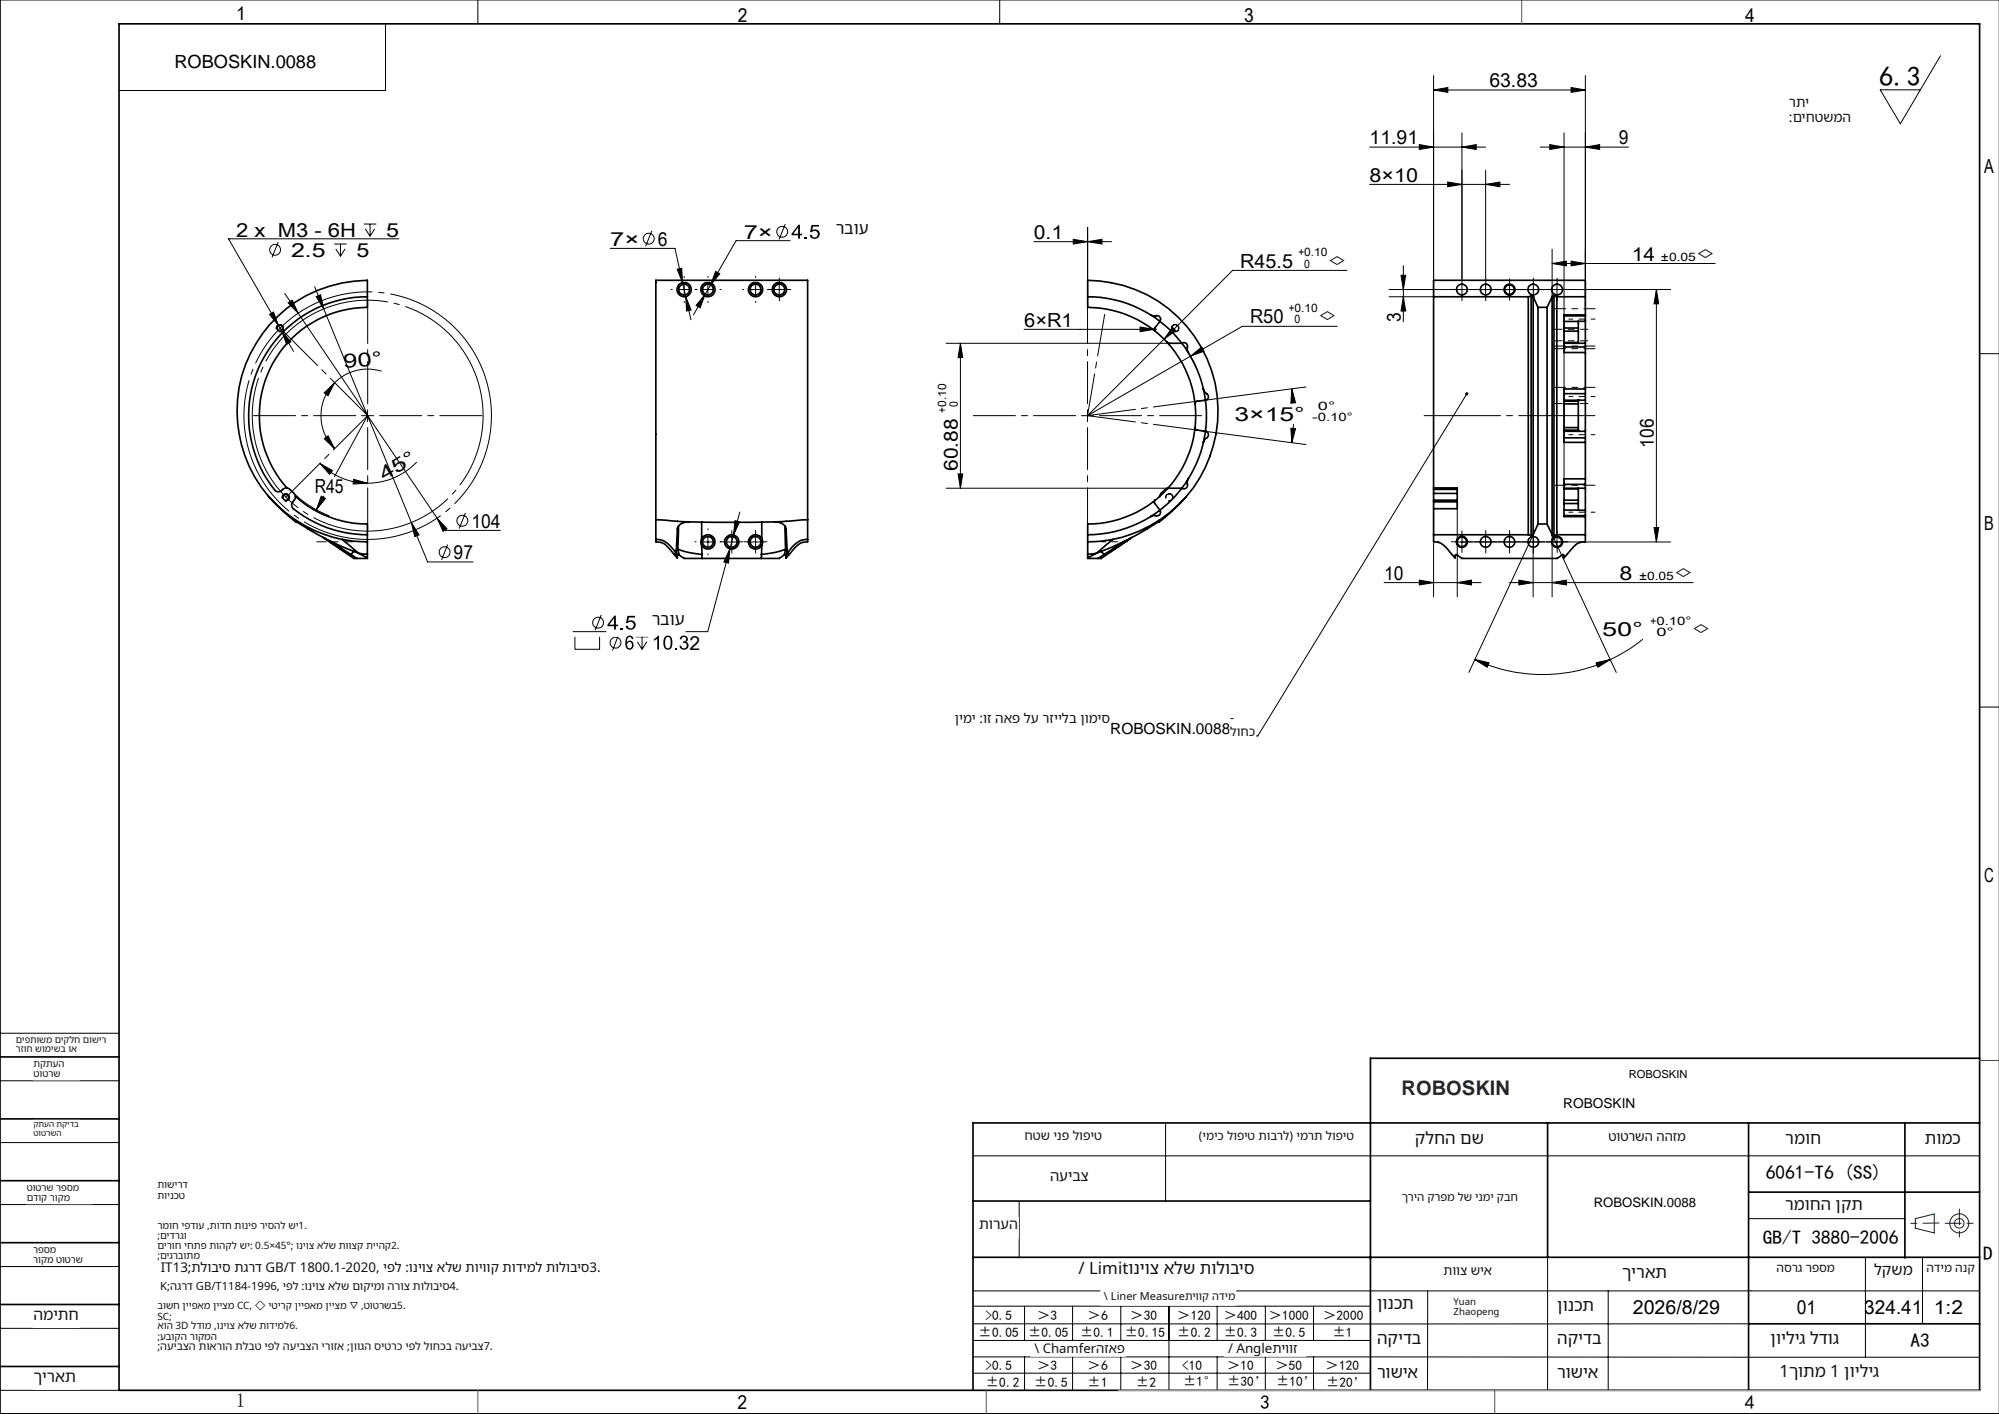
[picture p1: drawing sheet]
<svg xmlns="http://www.w3.org/2000/svg" width="420mm" height="297mm" viewBox="0 0 420 297" stroke-linecap="round" stroke-linejoin="round" font-family="sans-serif">
<g fill="none" stroke="#000" stroke-width=".21">
<path d="M100.4 0v5M210 0v5M420 0h-419.9v297h419.9M81 5v14h-56M301.2 18.9l3-.5v1zM301.2 15.9v46.4h-9.3M301.2 18.9h31.9M330.1 18.4l3 .5-3 .5zM333.1 15.9v48.7M407.7 11.7l-8.4 14.3-4.3-7.1h8.5M287.8 38.7h29.3M287.8 30.9h24.3"/>
<path d="M298.2 30.4l3 .5-3 .5zM304.2 38.2l3 .5-3 .5zM307.2 30.9l3-.5v1zM307.2 27.9v30.6M312.1 38.7l3-.5v1zM312.1 35.7v22.8M323.6 30.9h18.6M325.6 30.4l3 .5-3 .5zM328.6 27.9v74.8M333.1 30.9l3-.5v1zM58.5 50.8l-1.3 3.3M70.2 51.3h2.6"/>
<path d="M70.6 52.3l.9 1.5M71.5 51.3v2.5M72.5 52.3l-1 1.5M76.4 47.1h2.7M76.8 48.1l1 1.5M77.8 47.1v2.5M78.7 48.1l-.9 1.5M83.8 50.2h-35.8l10.5 18.2M128.2 52.2h13.6l1.6 7.2M136.9 48.5l-1.3 3.2M142.3 56.5l.9-.2 .2 3.1zM143.4 59.4l.7 2.9"/>
<path d="M143.8 59.6v2.5M148.7 59.6v2.5M149.3 59.9l-1.1 1.9M150.4 57l.8 .5-1.9 2.4zM158.8 59.6v2.5M163.7 59.6v2.5M165 47.1l-1.3 3.2M182.5 50.5h-27.8l-5.4 9.4M217.2 50.8h16.3M225.5 50.3l3 .5-3 .5zM228.5 47.8v15.5M228.5 50.8l3-.5v1z"/>
<path d="M228.5 47.8v11.1M283 56.8h-24l-30.5 30.5 21.6-12.5M294.4 57.8h.9l-.4 3zM294.9 55.8v11.8M307.2 59.6v2.5M312.1 59.6v2.5M317.1 59.6v2.5M322.2 59.6v2.5M326.1 55.3l3-.4v.9zM326.1 52.3v10M326.1 55.3h34.3M327.1 59.6v2.5"/>
<path d="M330.1 54.9l3 .4-3 .5zM56.6 66l.9-.5 1 2.9zM58 69.1a.75 .75 0 0 1 .7-.9 .75 .75 0 0 1 .8 .8 .75 .75 0 0 1-.9 .7M58.1 69.1a.75 .75 0 0 1 .7-.9 .75 .75 0 0 1 .8 .8 .75 .75 0 0 1-.9 .7M58.5 68.4l3.2 5.4M59.2 69.5l1.9 2.3-.9 .5zM59.8 61.7l2.9 4.1M60.5 63.6l.9-.6 1.3 2.8zM62.7 65.8l29.1 43M66.1 60.3l1.9 4.6M66.4 62.3l.9-.4 .7 3zM68 64.9l21.9 53.1h9.5"/>
<path d="M80.2 78a9.9 9.9 0 0 0-9.9 2.4M142.5 60.8h2.5M144.1 62.3l1.1 2.8-.9 .2zM144.1 62.3l1.1 4.9M147.5 60.8h2.5M148.2 61.8l-1.1 2.9-.8-.6zM148.2 61.8l-2.5 4.3M157.5 60.8h2.5M162.5 60.8h2.5M198.8 72.1h46.8M201.8 72.1l.5 3h-1zM201.8 72.1v30.4"/>
<path d="M215.2 69.2h27.8M239.5 68.7l3 .5-3 .5zM246.1 69.1a.76 .76 0 0 1 .7-.9 .76 .76 0 0 1 .8 .8 .76 .76 0 0 1-.9 .7M246.2 69.1a.76 .76 0 0 1 .7-.9 .76 .76 0 0 1 .8 .8 .76 .76 0 0 1-.9 .7M246.3 68.8l.8 .7-2.5 1.7zM249.7 74l1.8 3.5M250.1 74.8l2.4-1.9 .5 .9zM281 68.5h-20l-10.9 6.3M291.9 60.8h59.1M294.9 62.3l.4 3h-.9zM348 60.8l.5 3h-1zM348 60.8v53"/>
<path d="M415.9 74.3h4.1M67.2 97.3l2.6 1.5-.5 .8zM67.2 97.3a14.4 14.4 0 0 0 10 4.2M68.1 82.5l2.2-2.1-1.4 2.7zM68.1 92.1l.8-.6 1.4 2.8zM70.3 80.4a9.8 9.8 0 0 0 0 13.9M76 87.3h2.5M77.2 87.3l-6.9 12.8M77.2 86.1v2.5M87.6 97a14.2 14.2 0 0 1-10.4 4.5M201.3 99.6h1l-.5 2.9zM227.2 87.3h2.5"/>
<path d="M228.5 86.1v2.5M252.4 90.5l22 2.9M271.2 90h1l-.8 3zM271.4 81.7l.8 2.9-1 .1zM271.4 81.7l.3 2.3M271.7 89.1l-.3 3.9M274.4 81.3l-22 2.9M308.2 82.7l-43.9 71.9h-63.2M59.3 104.7a.75 .75 0 0 1 .6-1 .75 .75 0 0 1 .8 .8 .75 .75 0 0 1-.9 .7M59.4 104.7a.75 .75 0 0 1 .6-1 .75 .75 0 0 1 .8 .8 .75 .75 0 0 1-.9 .7M61.8 103.6a21.6 21.6 0 0 0 7.4 4.7M67.5 104.2l.9 .5-1.9 2.4z"/>
<path d="M68.1 104.2l-1.6 2.9M74.3 100.7l2.9 .8-3 .2zM86.4 109.7l1.7 2.7-1 .3zM91.8 108.8l2.1 2.3-.8 .5zM91.8 108.8l1.8 2.6h11.5M94.1 114.4l-1.3 3.2M97.8 107.7l-1.3 3.3M147.5 113.8h2.5M148.7 112.6v2.5M152.5 113.8h2.5M153.4 115.3l-.3 3-1-.3zM153.4 115.3l-4.7 17.4h-28.3"/>
<path d="M153.7 112.6v2.5M154.1 112.4l-.7 2.9M154.4 109.4l1 .2-1.3 2.8zM155.4 107.6l-1.3 4.8M157.5 113.8h2.5M158.8 112.6v2.5M198.8 102.5h46.8M244.9 104.7a.76 .76 0 0 1 .7-1 .76 .76 0 0 1 .8 .8 .76 .76 0 0 1-1 .7M245 104.7a.75 .75 0 0 1 .7-1 .75 .75 0 0 1 .8 .8 .75 .75 0 0 1-1 .7M301.2 105.1v20.3M305.9 113.8h45.1M306.2 105.1v20.3"/>
<path d="M307.2 112.6v2.5M312.1 112.6v2.5M317.1 112.6v2.5M327.1 112.6v2.5M347.5 110.8h1l-.5 3zM120.8 133.8v2.6h5.2v-2.6M126.3 129.1l-1.3 3.3M130 133.3l-1.3 3.3M133.6 133.8h2.6M133.9 134.8l1 1.6M134.9 133.8v2.6M135.9 134.8l-1 1.6"/>
<path d="M290.8 122.4h20.4M298.2 121.8l3 .6-3 .5zM306.2 122.4l3-.6v1.1zM309.9 138.5l2.9 .7-.3 1zM309.9 138.5a33.7 33.7 0 0 0 28.4 0M317.1 122.4h38.6M319.1 121.8l3 .6-3 .5zM322.1 125.4v-13.1l-13.5 28.9M326.1 122.4l3-.6v1.1zM326.1 125.4v-13.1l13.5 28.9M335.4 139.2l2.9-.7-2.6 1.7zM345.2 134.3a30.4 30.4 0 0 1-6.9 4.2"/>
<path d="M415.9 148.5h4.1M0 217h25M0 227h25M0 240h25M244.9 236v16.3M0 253h25M204.4 242.8h211.5M214.1 252.4v11.8M367.4 256h32.8M0 266h25M0 279h25M204.4 271.1h211.5"/>
<path d="M204.4 278.1h163M204.4 274.4h83.5M215.3 274.4v7.1M225.4 274.4v7.1M235.5 274.4v7.1M245.6 274.4v17.6M255.7 274.4v7.1M265.9 274.4v7.1M276 274.4v7.1M300 271.1l-.1 21M325.2 264.1v27.9M337.9 271.1v20.9"/>
<path d="M391.9 264.1v21M403.9 264.1v14M0 292h25M204.4 285l211.5 .1M204.4 288.4h83.5M204.5 281.5h83.5M215.3 285v7M225.4 285v7M235.5 285v7M255.7 285v7M265.9 285v7M276 285v7"/>
<path d="M287.9 292h128"/>
<circle cx="57.8" cy="52.5" r="1.14"/>
<circle cx="136.3" cy="50.1" r="1.14"/>
<circle cx="164.4" cy="48.7" r="1.14"/>
<circle cx="93.4" cy="116" r="1.13"/>
<circle cx="97.1" cy="109.4" r="1.15"/>
<circle cx="125.6" cy="130.8" r="1.14"/>
<circle cx="129.3" cy="135" r="1.14"/>
</g>
<path d="M100.4 80.2a24.3 24.3 0 0 0-40.6-9.8 24.3 24.3 0 0 0 11.1 40.3 24.3 24.3 0 0 0 29.9-29.1l-.4-1.4" fill="none" stroke="#000" stroke-width=".21" stroke-dasharray="30.5 1.3 1.3 1.3" stroke-dashoffset="7.6" stroke-linecap="butt"/>
<path d="M102.1 79.7a26 26 0 0 0-43.5-10.5 26 26 0 0 0 11.9 43.2 26 26 0 0 0 32-31.3l-.4-1.4" fill="none" stroke="#000" stroke-width=".21" stroke-dasharray="30.5 1.3 1.3 1.3" stroke-dashoffset="2.1" stroke-linecap="butt"/>
<g fill="none" stroke="#191924" stroke-width=".21">
<path d="M402.4 256l4-1v4l-4-1z"/>
<circle cx="411.7" cy="257" r="1"/>
<circle cx="411.7" cy="257" r="2"/>
</g>
<path d="M236.9 113.8h-5.4" fill="none" stroke="#000" stroke-width=".21" stroke-dasharray="30.5 1.3 1.3 1.3" stroke-dashoffset="29.7"/>
<path d="M326.6 71.6h7M326.6 69.2h7M326.6 84.8h7" fill="none" stroke="#000" stroke-width=".21" stroke-dasharray="30.5 1.3 1.3 1.3" stroke-dashoffset="28.9"/>
<path d="M335.1 87.3h-35.9" fill="none" stroke="#000" stroke-width=".21" stroke-dasharray="30.5 1.3 1.3 1.3" stroke-dashoffset="14.4"/>
<path d="M326.6 72.7h8.5M326.6 73.2h8.5M335.1 64.8h-8.5M335.1 81.4h-8.5M326.6 101.9h8.5" fill="none" stroke="#000" stroke-width=".21" stroke-dasharray="30.5 1.3 1.3 1.3" stroke-dashoffset="28.1"/>
<path d="M329.6 67h5.5M329.6 91.3h5.5M329.6 83.3h5.5M329.6 107.6h5.5" fill="none" stroke="#000" stroke-width=".21" stroke-dasharray="30.5 1.3 1.3 1.3" stroke-dashoffset="29.6"/>
<path d="M66.6 113.8h7.7" fill="none" stroke="#000" stroke-width=".21" stroke-dasharray="30.5 1.3 1.3 1.3" stroke-dashoffset="28.5"/>
<path d="M58.9 68.9l18.4 18.4" fill="none" stroke="#000" stroke-width=".21" stroke-dasharray="30.5 1.3 1.3 1.3" stroke-dashoffset="19.4"/>
<path d="M77.3 87.3l-17.2 17.2M228.5 87.3l23.9-3.1M228.5 87.3l23.9 3.2" fill="none" stroke="#000" stroke-width=".21" stroke-dasharray="30.5 1.3 1.3 1.3" stroke-dashoffset="20.3"/>
<path d="M74.8 87.3h-21.5M77.3 84.8v-21.5M77.3 89.8v21.5M79.8 87.3h21.5M226 87.3h-21.5M228.5 87.3l3.6-21.3M228.5 84.8v-21.5M228.5 89.8v21.5M231 87.3h21.5" fill="none" stroke="#000" stroke-width=".21" stroke-dasharray="30.5 1.3 1.3 1.3" stroke-dashoffset="21.6"/>
<g fill="none" stroke="#000" stroke-width=".35">
<path d="M25 5h390.9v287h-390.9zM77.2 62.3a24.9 24.9 0 0 0-22.6 14.4 24.9 24.9 0 0 0 3.4 26.5 1.34 1.34 0 0 0 1.7-.6 1.39 1.39 0 0 1 1.7 .7 1.18 1.18 0 0 1 .1 2.1 1.08 1.08 0 0 0 .1 1.5 24.9 24.9 0 0 0 15.6 5.4M228.5 62.3a24.5 24.5 0 0 1 13.3 3.8M241.8 66.1l.7 .3a.97 .97 0 0 1 1.3 .6l-.1 .5M241.8 66.1l1.9 1.4M242.7 69.6a22.9 22.9 0 0 0-14.2-5v-5.7a27.5 27.5 0 0 1 26.2 19.5 27.5 27.5 0 0 1-11 30.8M242.7 69.6l2.6 2.3M243.7 67.5a23.9 23.9 0 0 1 4.6 4.6M243.7 67.5l-1.2 1.5 .2 .6M245.3 71.9l.2 .2h2.8M245.3 71.9a22.9 22.9 0 0 1 5.8 12.9M248.3 72.1a.81 .81 0 0 1 1 .1 .81 .81 0 0 1 .1 1l.3 .8"/>
<path d="M248.3 72.1l1.4 1.9M249.7 74a25.4 25.4 0 0 1 3.1 7.7M301.2 62.3v40.2M301.2 62.3v-3.4h31.9v3.4M301.2 62.3h19.9M321.1 62.3v50M321.1 62.3l.6-.2 .4 .1v.1M321.7 62.2v50.3M322.1 62.2l-.1 .1M322.1 62.4h.1M322.1 62.3v50M322.1 62.3l1 2.3"/>
<path d="M323.1 64.6v45.5M323.1 64.6h1.9M325 64.6v45.5M326.1 62.4h.1M326.1 62.3l.1-.2 .9 .2M326.1 62.3v50M326.1 62.3l-1.1 2.3M326.2 62.2v.1M326.5 62.2v50.3M327.1 62.3v50M327.1 62.3h6M328.6 72.1v1.9h4.5"/>
<path d="M328.6 68.9v.7M328.6 69.6v2.3M328.6 71.9v.2M328.6 72.1h4.5M328.6 66.4h4.5M328.6 68.9h3M328.6 69.6h3M328.6 67.5v1.4M328.6 71.9h3M328.6 72.9h4.5M331.6 68.9v.7M331.6 69.6v2.3"/>
<path d="M331.6 67.5h.1M331.6 71.9v.2M331.6 67.5v1.4M333.1 62.3v3.8M333.1 66.1h-4.5v1.4M333.1 74v7.7M333.1 66.1v.3M333.1 66.4v1.1M333.1 67.5v4.6M333.1 72.1v.8M333.1 72.9v1.1M333.1 67.5h-4.5"/>
<path d="M251.1 89.8v.3l.3 .2 1.9 .3M251.1 84.8l.1 1.9-.1 3.1M251.1 89.8a22.9 22.9 0 0 1-5.8 12.9M252.8 92.9a24.4 24.4 0 0 1-3.1 7.7M252.8 81.7l.4 .7a.91 .91 0 0 1 .6 .7 .91 .91 0 0 1-.3 .9l-.2 .1M252.8 81.7l.5 2.4M253.3 90.6a.85 .85 0 0 1 .6 .8 .85 .85 0 0 1-.7 .8l-.4 .7M253.3 84.1a25.3 25.3 0 0 1 0 6.5M253.3 84.1l-1.9 .2-.3 .3v.2M253.3 90.6h.1M253.3 84.1h.1M253.3 90.6l-.5 2.3"/>
<path d="M254.3 95.6l-.1 .2M328.6 90.6v2.3h4.5M328.6 84.3v.5M328.6 89.8v.5M328.6 84.8v5M328.6 84.1v.2M328.6 90.3v.3M328.6 84.3h3M328.6 84.8h3M328.6 89.8h3M328.6 90.3h3M328.6 84.1h4.5"/>
<path d="M328.6 90.6h4.5M328.6 92h4.5M328.6 82.7h4.5M331.6 84.3v.5M331.6 89.8v.5M331.6 84.8v5M331.6 90.6h.1M331.6 84.1h.1M331.6 84.1v.2M331.6 90.3v.3M333.1 81.7h-4.5v2.4M333.1 92.9v7.7"/>
<path d="M333.1 92v.9M333.1 81.7v1M333.1 90.6v1.4M333.1 82.7v1.4M333.1 84.1v6.5M56.4 104.2l3.4 3.4 2.4 2.1 .1-.2M60.3 102.5a22.8 22.8 0 0 1-3.8-24.5 22.8 22.8 0 0 1 20.7-13.4v-5.7a27.5 27.5 0 0 0-26.3 19.5 27.5 27.5 0 0 0 11.1 30.8M62 109.2l.3 .3M62 109.2a27.9 27.9 0 0 0 9.9 4.1M62.1 104.3a22.7 22.7 0 0 0 15.1 5.8v3.7M62.3 109.6l1.4 .9a65 65 0 0 0 11.6 5.7M62.3 109.5h.1"/>
<path d="M67.9 112.9l6.4 4.4h.7M68.2 113.1l3.5 2.2-.9-.7M69.5 113.7l1.3 .9M70.8 114.6l3 1.9M71.9 113.3l2.3 .4 3 .1M71.9 113.3l3.4 2.9M73.8 116.5l1.2 .8M74.4 115.8l-.6 .7M75.3 116.2l1.9 .2M75.3 116.2l1.9 1M77.2 113.8v2.6M77.2 116.4v.9h-2.2"/>
<path d="M137.8 113.3v.5l1.3 .2 .8 .5 1.7 1.9M137.8 109.2v-50.3h31.9v50.3M137.8 109.2l5.5 .4 4.1 .1M137.8 113.3a4.6 4.6 0 0 1 3.7 2.2l.5 .7M137.8 109.2v4.1M141.6 116.4l.7 .8M142 116.2l-.4 .2M142 116.2l.3 1M142.1 115.8l.2 .9M142.3 116.7v.5M142.4 115.4l2.1 .6 3 .5M142.4 115.4v.1"/>
<path d="M142.4 115.5l-.3 .1M142.4 115.5l.3 1.1M142.6 110.5l-.2 4.9M142.7 116.6l1.1 .7h3.7M142.7 116.6l-.2-.1-.2 .2M144.8 109.6a2.15 2.15 0 0 0-2.5 2.6l-.3 4M147.4 109.7h12.7M147.4 114.6l.1 1.9M147.4 113.1a1.5 1.5 0 0 1 2.3-.4 1.5 1.5 0 0 1 0 2.3 1.5 1.5 0 0 1-2.3-.4M147.4 113.1a1.64 1.64 0 0 0 0 1.5M147.4 109.7v3.4M147.5 116.5v.8"/>
<path d="M147.5 117.3h12.4M160 116.5l-.1 .8M160.1 113.1a1.5 1.5 0 0 0-2.3-.4 1.5 1.5 0 0 0 0 2.3 1.5 1.5 0 0 0 2.3-.4M160.1 114.6l-.1 1.9M160.1 113.1a1.63 1.63 0 0 1 0 1.5M160.1 109.7v3.4M162.7 109.6a2.2 2.2 0 0 1 2.5 2.6l.3 4M164.8 116.6l-1.1 .7h-3.8M164.8 116.6l.2-.1 .2 .2M164.9 110.5l.2 4.9M165.1 115.4l-2.1 .6-3 .5M165.1 115.5l.3 .1"/>
<path d="M165.1 115.4v.1M165.1 115.5l-.3 1.1M165.2 116.7v.5M165.4 115.8l-.2 .9M165.5 116.2l.3 .2M165.5 116.2l-.3 1M165.8 116.4l-.6 .8M169.7 113.3v.5a3.3 3.3 0 0 0-2.9 1.4l-1 1.2M169.7 109.2l-5.5 .4-4.1 .1M169.7 113.3a4.6 4.6 0 0 0-3.8 2.2l-.4 .7M169.7 109.2v4.1M228.5 113.8v2.6"/>
<path d="M228.5 116.4v.9h2.2M230.4 116.2l-1.9 .2M230.4 116.2l-1.9 1M231.4 115.8l.6 .7M232 116.5l-1.3 .8M233.8 113.3l-2.3 .4-3 .1M233.8 113.3l-3.4 2.9M234.9 114.6l-2.9 1.9M236.3 113.7l-1.4 .9M237.5 113.1l-3.5 2.2 .9-.7M237.8 112.9l-6.4 4.4h-.7M241.8 108.5a25.3 25.3 0 0 1-13.3 3.8"/>
<path d="M242.7 105.1l-.2 .2 .1 .4 1.1 1.4M242.7 105.1a22.9 22.9 0 0 1-14.2 5v3.7M243.4 109.6l-.9 .5a58.4 58.4 0 0 1-12.1 6.1M243.4 109.5h.1M243.7 107.2a.81 .81 0 0 1-.1 1 .81 .81 0 0 1-1 .1l-.8 .2M243.7 109.2a27.8 27.8 0 0 1-9.9 4.1M243.7 109.2l-.3 .3M243.7 107.1v.1M243.7 107.2l-1.9 1.3M245.3 102.7l-2.6 2.4M245.4 102.5a4.2 4.2 0 0 0-1.8 1.8M248.3 102.5a26.9 26.9 0 0 1-4.6 4.7"/>
<path d="M248.3 102.5h-2.8l-.2 .2M249.2 104.3l-3.2 3.3-2.5 2.1-.1-.2M249.7 100.6l-.3 .5a1.72 1.72 0 0 1-.2 1.4l-.5 .2-.4-.2M249.7 100.6l-1.4 1.9M301.2 112.3v1.5a3.2 3.2 0 0 1 2.9 1.4l1.6 2v-.5l.3-.2 1.2 .8h19.9l1.2-.8 .3 .2v.5l2-2.3a2.92 2.92 0 0 1 2.5-1.1v-1.5M301.2 106.9v5.4M301.2 103.6v1.5M301.2 102.8v.8M301.2 105.4v1.5M301.2 102.5h5v.3M301.2 102.5v.3M301.2 112.3h19.9"/>
<path d="M301.2 105.1v.3M301.2 105.1h5M301.2 103.6h5M301.2 105.4h5M301.2 102.8h5M302.1 113.9h.2M306.2 103.6v1.5M306.2 102.8v.8M306.2 105.4v1.5h-5M306.2 105.1v.3M321.1 112.3l.6 .2M322.1 112.3l-.1 .2h-.3"/>
<path d="M323.1 110.1l-1 2.2M323.1 110.1h1.9M325 110.1l1.1 2.2M326.1 112.3l.1 .2h.3M327.1 112.3l-.6 .2M327.1 112.3h6M328.6 107.2v1.3h4.5M328.6 105.1v.7M328.6 102.7v2.4M328.6 102.5v.2M328.6 102.5h4.5M328.6 108.3h4.5"/>
<path d="M328.6 105.1h3M328.6 105.8h3M328.6 107.1l4.5 .1M328.6 105.8v1.4M328.6 102.7h3M328.6 101.7h4.5M331.6 105.1v.7M331.6 102.7v2.4M331.6 107.1v.1M331.6 102.5v.2M331.6 105.8v1.3M332.1 113.9h-.1"/>
<path d="M333.1 100.6h-4.5v1.9M333.1 108.5v3.8M333.1 108.3v.2M333.1 107.2v1.1M333.1 102.5v4.7M333.1 101.7v.8M333.1 100.6v1.1M0 222h25M0 235h25M325.2 235.9v28.2M367.4 235.9v56.1M400.2 235.9v28.3"/>
<path d="M415.9 235.9h-211.5v56.1M415.9 222.3h-128v69.7M0 248h25M204.4 252.3h83.5M367.4 250.4h48.5M0 261h25M0 274h25M204.4 264.1h211.5M367.4 278.1h48.5M0 287h25"/>
<circle cx="58.8" cy="68.9" r=".63"/>
<circle cx="143.7" cy="60.8" r="1.14"/>
<circle cx="143.7" cy="60.8" r="1.49"/>
<circle cx="148.7" cy="60.8" r="1.13"/>
<circle cx="148.7" cy="60.8" r="1.5"/>
<circle cx="158.7" cy="60.8" r="1.49"/>
<circle cx="158.8" cy="60.8" r="1.13"/>
<circle cx="163.7" cy="60.8" r="1.14"/>
<circle cx="163.7" cy="60.8" r="1.49"/>
<circle cx="307.2" cy="60.8" r="1.13"/>
<circle cx="312.1" cy="60.8" r="1.13"/>
<circle cx="317.1" cy="60.8" r="1.15"/>
<circle cx="317.2" cy="60.8" r="1"/>
<circle cx="322.2" cy="60.8" r="1.13"/>
<circle cx="327.2" cy="60.8" r="1.14"/>
<circle cx="60.1" cy="104.5" r=".62"/>
<circle cx="148.7" cy="113.8" r="1.12"/>
<circle cx="153.7" cy="113.8" r="1.49"/>
<circle cx="153.7" cy="113.8" r="1.12"/>
<circle cx="158.8" cy="113.8" r="1.12"/>
<circle cx="307.1" cy="113.8" r="1"/>
<circle cx="307.1" cy="113.8" r="1.16"/>
<circle cx="312.1" cy="113.8" r="1.12"/>
<circle cx="317.1" cy="113.8" r="1.12"/>
<circle cx="322.2" cy="113.8" r="1.12"/>
<circle cx="327.1" cy="113.8" r="1"/>
<circle cx="327.1" cy="113.8" r="1.16"/>
</g>
<path d="M407.4 256.9l-5.9 .1M408.7 256.9h6M411.7 253.9v6" fill="none" stroke="#191924" stroke-width=".21" stroke-dasharray="6.3 1.3 1.3 1.3" stroke-dashoffset="3"/>
<path d="M235 292h180.9" fill="none" stroke="#c0c0c0" stroke-width=".21"/>
<path d="M319.7 0v5M415.9 222.7h4.1M100.4 292v5M207.2 292v5M314 292v5" fill="none" stroke="#00f" stroke-width=".21"/>
<path d="M406.4 255h.1" fill="none" stroke="#0ff" stroke-width=".21"/>
<g fill="none" stroke="#000" stroke-width=".21" stroke-dasharray="30.5 1.3 1.3 1.3">
<path d="M143.8 58.3v-.2M148.8 58.3v-.2M158.8 58.3v-.2M163.8 59.6v-1.2M307.2 59.6v-1.2M312.2 59.6v-1.2M317.2 59.6v-1M322.2 59.6v-1.2M327.2 59.6v-1.2M141.3 60.8h-.3M143.8 63.3v.3M146.3 60.8h.2"/>
<path d="M146.3 60.8h-.3M148.8 63.3v.3M151.3 60.8h.2M156.3 60.8h-.3M158.8 63.3v.3M161.3 60.8h.2M162.5 60.8h-1.1M163.8 62.1v1.1M165 60.8h1.1M305.9 60.8h-1.1M307.2 62.1v1.1M308.4 60.8h1.1"/>
<path d="M310.9 60.8h-1.1M312.2 62.1v1.1M313.4 60.8h1.1M315.9 60.8h-1M317.2 62.1v1M318.4 60.8h1M320.9 60.8h-1.1M322.2 62.1v1.1M323.4 60.8h1.1M325.9 60.8h-1.1M327.2 62.1v1.1M328.4 60.8h1.1"/>
<path d="M146.3 113.8h-.3M148.8 111.3v-.2M148.8 116.3v.3M151.3 113.8h.2M152.5 113.8h-1.1M153.8 112.6v-1.2M153.8 115.1v1.1M155 113.8h1.1M157.5 113.8h-1.1M158.8 112.6v-1.2M158.8 115.1v1.1M160 113.8h1.1"/>
<path d="M305.9 113.8h-1M307.2 112.6v-1M307.2 115.1v1M308.4 113.8h1M310.9 113.8h-1.1M312.2 112.6v-1.2M312.2 115.1v1.1M313.4 113.8h1.1M315.9 113.8h-1.1M317.2 112.6v-1.2M317.2 115.1v1.1M318.4 113.8h1.1"/>
<path d="M320.9 113.8h-1.1M322.2 112.6v-1.2M322.2 115.1v1.1M323.4 113.8h1.1M325.9 113.8h-1M327.2 112.6v-1M327.2 115.1v1M328.4 113.8h1"/>
</g>
<g fill="#000">
<path d="M308 82.5l.4-.1-.2 .3 .2-.3a.32 .32 0 0 1 .1 .5 .32 .32 0 0 1-.5 .1 .32 .32 0 0 1 0-.5z"/>
<path d="M301.2 18.9l3-.5v1zM330.1 18.4l3 .5-3 .5z"/>
<path d="M225.5 50.3l3 .5-3 .5zM228.5 50.8l3-.5v1zM246.3 68.8l-1.7 2.4 2.5-1.7zM250.1 74.8l2.9-1-.5-.9zM239.5 68.7v1l3-.5zM325.6 30.4l3 .5-3 .5zM333.1 30.9l3-.5v1zM304.2 38.2l3 .5-3 .5zM312.1 38.7l3-.5v1zM309.9 138.5l2.9 .7-.3 1zM335.4 139.2l2.9-.7-2.6 1.7zM148.2 61.8l-1.9 2.3 .8 .6zM150.4 57l-1.1 2.9 1.9-2.4zM144.1 62.3l.2 3 .9-.2zM142.3 56.5l1.1 2.9-.2-3.1zM154.4 109.4l-.3 3 1.3-2.8zM153.4 115.3l-1.3 2.7 1 .3zM59.2 69.5l1 2.8 .9-.5zM56.6 66l1.9 2.4-1-2.9zM67.5 104.2l-1 2.9 1.9-2.4z"/>
<path d="M326.1 55.3l3-.4v.9zM330.1 54.9l3 .4-3 .5z"/>
<path d="M201.8 72.1l.5 3h-1zM201.3 99.6h1l-.5 2.9zM294.4 57.8h.9l-.4 3zM294.9 62.3l.4 3h-.9zM348 60.8l.5 3h-1zM347.5 110.8h1l-.5 3z"/>
<path d="M67.2 97.3l2.6 1.5-.5 .8zM74.3 100.7l2.9 .8-3 .2z"/>
<path d="M68.1 82.5l2.2-2.1-1.4 2.7zM68.1 92.1l.8-.6 1.4 2.8z"/>
<path d="M271.2 90h1l-.8 3zM271.4 81.7l.8 2.9-1 .1zM66.4 62.3l1.6 2.6-.7-3zM86.4 109.7l.7 3 1-.3zM60.5 63.6l2.2 2.2-1.3-2.8zM91.8 108.8l1.3 2.8 .8-.5z"/>
<path d="M306.2 122.4l3-.6v1.1zM298.2 121.8l3 .6-3 .5zM307.2 30.9l3-.5v1zM298.2 30.4l3 .5-3 .5z"/>
<path d="M319.1 121.8l3 .6-3 .5zM326.1 122.4l3-.6v1.1z"/>
</g>
<g fill="#fff" stroke="#fff" stroke-width=".35">
<path d="M233.3 149.6h25.2v5.7h-25.2z"/>
<path d="M36.7 9.6h31v5.9h-31z"/>
<path d="M334.9 250.2h22.4v4.3h-22.4z"/>
<path d="M200.6 149.6h32.7v5.7h-32.7z"/>
<path d="M258.5 149.6h5.2v5.7h-5.2z"/>
<path d="M166.2 45.7h16.3v5.8h-16.3z"/>
<path d="M127.6 127.8h16.3v5.8h-16.3z"/>
<path d="M33.1 247.9h12.8v4.4h-12.8z"/>
<path d="M33.1 256.3h32.7v4.5h-32.7z"/>
<path d="M33.1 260.6h58.3v4.4h-58.3z"/>
<path d="M33.1 264.8h93.9v4.4h-93.9z"/>
<path d="M33.1 269h64v4.5h-64z"/>
<path d="M33.1 273.3h54v4.4h-54z"/>
<path d="M33.1 277.5h35.5v4.4h-35.5z"/>
<path d="M33.1 281.7h71.1v4.5h-71.1z"/>
<path d="M375.9 20.2h17.4v6h-17.4z"/>
<path d="M5.6 248.5h13.6v4.3h-13.6z"/>
<path d="M7 274.5h9.6v4.3h-9.6z"/>
<path d="M7 287.5h9.6v4.3h-9.6z"/>
<path d="M7 261.5h10.9v4.2h-10.9z"/>
<path d="M3.3 217.4h19.1v4.2h-19.1z"/>
<path d="M7 235.4h9.6v4.2h-9.6z"/>
<path d="M7.1 222.5h9.5v4.2h-9.5z"/>
<path d="M294.5 250.2h24.5v4.3h-24.5z"/>
<path d="M404.4 237.3h8.2v4.2h-8.2z"/>
<path d="M215.3 237.3h16.3v4.2h-16.3z"/>
<path d="M251.9 237.3h32.6v4.2h-32.6z"/>
<path d="M205.7 255.8h8.2v4.2h-8.2z"/>
<path d="M220.6 245.5h8.2v4.3h-8.2z"/>
<path d="M375.1 237.3h16.3v4.3h-16.3z"/>
<path d="M337.9 237.3h16.3v4.3h-16.3z"/>
<path d="M342.2 224.2h50.8v4.4h-50.8z"/>
<path d="M297.3 237.3h16.3v4.2h-16.3z"/>
<path d="M404.8 265.2h10.2v4.2h-10.2z"/>
<path d="M393.7 265.2h8.2v4.2h-8.2z"/>
<path d="M289.3 272h10.2v4.2h-10.2z"/>
<path d="M303.3 265.5h10.2v4.2h-10.2z"/>
<path d="M289.3 279.5h10.2v4.2h-10.2z"/>
<path d="M327.2 286.5h10.2v4.3h-10.2z"/>
<path d="M373 286.3h36.6v4.2h-36.6z"/>
<path d="M327.2 279.4h10.2v4.2h-10.2z"/>
<path d="M373.2 265.2h12.3v4.2h-12.3z"/>
<path d="M289.3 286.6h10.2v4.2h-10.2z"/>
<path d="M305.4 272.5h12.2v4.3h-12.2z"/>
<path d="M231.3 271.1h28.3v3h-28.3z"/>
<path d="M216.6 281.9h19.8v2.9h-19.8z"/>
<path d="M257.3 281.9h16.9v2.9h-16.9z"/>
<path d="M225.7 264.7h39.5v5.2h-39.5z"/>
<path d="M372 279.5h16.3v4.2h-16.3z"/>
<path d="M340.8 265.5h10.2v4.2h-10.2z"/>
<path d="M327.2 272.5h10.2v4.3h-10.2z"/>
<path d="M375.1 251.4h16.3v4.2h-16.3z"/>
<path d="M328.5 229.2h78.3v4.4h-78.3z"/>
<path d="M342.2 223.6h51.5v3.6h-51.5z"/>
</g>
<text font-size="5.8" x="394.8" y="18">6.3</text>
<g font-size="4.3">
<text x="166.2" y="50.1">4.5</text>
<text x="127.6" y="132.2">4.5</text>
</g>
<text font-size="4.2" fill="#1f2633" x="294.5" y="230">ROBOSKIN</text>
<g font-size="4.1">
<text x="49.6" y="4.3">1</text>
<text x="155.1" y="4.6">2</text>
<text x="261.4" y="4.6">3</text>
<text x="366.6" y="4.6">4</text>
<text x="312.9" y="18.3">63.83</text>
<text x="287.8" y="30.3">11.91</text>
<text x="340.1" y="30.3">9</text>
<text x="287.8" y="38.1">8×10</text>
<text x="416.9" y="36.3">A</text>
<text x="49.6" y="49.7">2 x M3 - 6H</text>
<text x="61.2" y="53.9">2.5</text>
<text x="74.9" y="53.9">5</text>
<text x="81.1" y="49.7">5</text>
<text x="128.2" y="51.6">7×</text>
<text x="138.2" y="51.6">6</text>
<text x="156.3" y="50.1">7×</text>
<text x="217.2" y="50.2">0.1</text>
<text x="260.6" y="56.2">R45.5</text>
<text x="278.9" y="56.2">◇</text>
<text x="342.9" y="54.8">14</text>
<text x="356.3" y="54.8">◇</text>
<text x="215.2" y="68.6">6×R1</text>
<text x="262.6" y="67.9">R50</text>
<text x="276.9" y="67.9">◇</text>
<text x="294.3" y="67.6" transform="rotate(-90 294.3 67.6)">3</text>
<text x="72.3" y="77.3" transform="rotate(-5 72.3 77.3)">9 0 °</text>
<text x="259.4" y="88.5">3×15°</text>
<text x="347.5" y="94" transform="rotate(-90 347.5 94)">106</text>
<text x="80.7" y="101.1" transform="rotate(-31 80.7 101.1)">4 5 °</text>
<text x="201.2" y="98.9" transform="rotate(-90 201.2 98.9)">60.88</text>
<text x="66.1" y="103.6">R45</text>
<text x="99" y="110.8">104</text>
<text x="416.9" y="111.3">B</text>
<text x="95.3" y="117.4">97</text>
<text x="290.8" y="121.8">10</text>
<text x="340.3" y="121.8">8</text>
<text x="351.7" y="121.8">◇</text>
<text x="136.9" y="136.4">10.3</text>
<text x="144.9" y="136.4">2</text>
<text x="336.6" y="133.7">50°</text>
<text x="355.4" y="133.7">◇</text>
<text x="416.9" y="185.3">C</text>
<text x="371" y="247.7">6061-T6 (SS)</text>
<text x="370.4" y="261.3">GB/T 3880-2006</text>
<text x="416.7" y="264.6">D</text>
<text x="343.1" y="276">2026/8/29</text>
<text x="377.5" y="276">01</text>
<text x="391.7" y="276">324.41</text>
<text x="406.3" y="276">1:2</text>
<text x="401.4" y="283">A3</text>
<text x="49.6" y="295.6">1</text>
<text x="154.9" y="296">2</text>
<text x="264.7" y="296">3</text>
<text x="366.6" y="296">4</text>
</g>
<text font-size="3.9" x="131.2" y="136.4">6</text>
<text font-size="3.8" x="36.7" y="14.2">ROBOSKIN.0088</text>
<g font-size="3.5" fill="#111">
<text x="175.6" y="49.2">רבוע</text>
<text x="136.9" y="131.3">רבוע</text>
<text x="297.3" y="240.2">קלחה םש</text>
<text x="375.1" y="240.2">רמוח</text>
<text x="404.4" y="240.2">תומכ</text>
<text x="375.1" y="254.2">רמוחה ןקת</text>
<text x="226.6" y="267.6">/ Limitוניוצ אלש תולוביס</text>
<text x="340.8" y="268.4">ךיראת</text>
<text x="289.3" y="274.9">ןונכת</text>
<text x="327.2" y="275.4">ןונכת</text>
<text x="289.3" y="282.4">הקידב</text>
<text x="327.2" y="282.3">הקידב</text>
<text x="372" y="282.4">ןויליג לדוג</text>
<text x="289.3" y="289.5">רושיא</text>
<text x="327.2" y="289.4">רושיא</text>
<text x="373.9" y="289.2">1ךותמ 1 ןויליג</text>
</g>
<g font-size="3.3" fill="#111">
<text x="7" y="277.2">המיתח</text>
<text x="7" y="290.3">ךיראת</text>
</g>
<text font-size="3.2" x="233.3" y="154.1">ROBOSKIN.0088</text>
<text font-size="3.2" fill="#111" x="393.7" y="267.8">לקשמ</text>
<text font-size="3.1" fill="#111" x="220.6" y="248.1">העיבצ</text>
<text font-size="3" fill="#111" x="205.7" y="258.2">תורעה</text>
<g font-size="2.9" fill="#111">
<text x="375.9" y="22.5">רתי</text>
<text x="375.9" y="25.6">:</text>
<text x="376.7" y="25.6">םיחטשמה</text>
</g>
<text font-size="2.9" x="328.5" y="232.7">ROBOSKIN</text>
<g font-size="2.8" fill="#111">
<text x="200.6" y="151.9">ןימי :וז האפ לע רזיילב ןומיס</text>
<text x="337.9" y="239.6">טוטרשה ההזמ</text>
<text x="33.8" y="267.1">IT13;תלוביס תגרד GB/T 1800.1-2020, יפל :וניוצ אלש תויווק תודימל תולוביס3.</text>
<text x="217.4" y="284.1">\ Chamferהזאפ</text>
<text x="258" y="284.2">/ Angleתיווז</text>
</g>
<g font-size="2.8">
<text x="334.9" y="253.6">ROBOSKIN.0088</text>
<text x="205.6" y="280.8">±0.05</text>
<text x="207" y="277.2">&gt;0.5</text>
<text x="216" y="280.8">±0.05</text>
<text x="217.9" y="277.2">＞3</text>
<text x="227" y="280.8">±0.1</text>
<text x="228.5" y="277.2">＞6</text>
<text x="236.3" y="280.8">±0.15</text>
<text x="237.5" y="277.2">＞30</text>
<text x="247.4" y="280.8">±0.2</text>
<text x="247.4" y="277.2">＞120</text>
<text x="257.1" y="280.8">±0.3</text>
<text x="257.1" y="277.2">＞400</text>
<text x="266.6" y="277.2">＞1000</text>
<text x="267.3" y="280.8">±0.5</text>
<text x="278" y="277.2">＞2000</text>
<text x="279.9" y="280.8">±1</text>
<text x="207" y="287.8">&gt;0.5</text>
<text x="217.9" y="287.8">＞3</text>
<text x="228.5" y="287.8">＞6</text>
<text x="237.5" y="287.8">＞30</text>
<text x="248.4" y="287.8">&lt;10</text>
<text x="257.8" y="287.8">＞10</text>
<text x="268" y="287.8">＞50</text>
<text x="278.5" y="287.8">＞120</text>
<text x="207.1" y="291.3">±0.2</text>
<text x="217.3" y="291.3">±0.5</text>
<text x="228.5" y="291.3">±1</text>
<text x="238.7" y="291.3">±2</text>
<text x="248.6" y="291.1">±1°</text>
<text x="257.8" y="291.1">±30’</text>
<text x="268.1" y="291.1">±10’</text>
<text x="278.6" y="291.2">±20’</text>
</g>
<text font-size="2.7" fill="#111" x="303.3" y="267.7">תווצ שיא</text>
<g font-size="2.6" fill="#111">
<text x="258.5" y="151.7">-</text>
<text x="258.5" y="154.5">לוחכ</text>
<text x="215.3" y="239.5">חטש ינפ לופיט</text>
</g>
<g font-size="2.5" fill="#111">
<text x="251.9" y="239.4">)ימיכ לופיט תוברל( ימרת לופיט</text>
<text x="373.2" y="267.3">הסרג רפסמ</text>
<text x="404.8" y="267.3">הדימ הנק</text>
</g>
<g font-size="2.4">
<text x="272.8" y="53.8">+0.10</text>
<text x="274" y="56.2">0</text>
<text x="349" y="54.8">±0.05</text>
<text x="270.8" y="65.5">+0.10</text>
<text x="272" y="67.9">0</text>
<text x="198.8" y="86.7" transform="rotate(-90 198.8 86.7)">+0.10</text>
<text x="201.2" y="85.5" transform="rotate(-90 201.2 85.5)">0</text>
<text x="275.7" y="88.5">-0.10°</text>
<text x="276.9" y="86">0°</text>
<text x="344.4" y="121.8">±0.05</text>
<text x="346.8" y="131.2">+0.10°</text>
<text x="348" y="133.7">0°</text>
</g>
<g font-size="2.4" fill="#111">
<text x="294.5" y="252.2">ךריה קרפמ לש ינמי קבח</text>
<text x="33.7" y="271">K;הגרד GB/T1184-1996, יפל :וניוצ אלש םוקימו הרוצ תולוביס4.</text>
</g>
<text font-size="2.3" x="342.2" y="226.5">ROBOSKIN</text>
<g font-size="2.3" fill="#111">
<text x="231.9" y="273">\ Liner Measureתיווק הדימ</text>
<text x="33.1" y="283.6">;</text>
<text x="33.7" y="283.6">העיבצה תוארוה תלבט יפל העיבצה ירוזא ;ןווגה סיטרכ יפל לוחכב העיבצ7.</text>
</g>
<g font-size="2.1" fill="#111">
<text x="33.1" y="249.6">תושירד</text>
<text x="33.1" y="251.8">תוינכט</text>
<text x="33.1" y="258.1">רמוח יפדוע ,תודח תוניפ ריסהל שי1.</text>
<text x="33.1" y="262.3">םירוח יחתפ תוהקל שי: 0.5×45°; וניוצ אלש תווצק תייהק2.</text>
<text x="33.1" y="260.3">;</text>
<text x="33.6" y="260.3">םידרגו</text>
<text x="33.1" y="264.5">;</text>
<text x="33.6" y="264.5">םיגרבותמ</text>
<text x="33.1" y="275">בושח ןייפאמ ןייצמ CC, ◇ יטירק ןייפאמ ןייצמ ▽ ,טוטרשב5.</text>
<text x="33.1" y="277.2">SC;</text>
<text x="33.1" y="281.5">;</text>
<text x="33.1" y="279.2">אוה 3D לדומ ,וניוצ אלש תודימל6.</text>
<text x="33.6" y="281.5">עבוקה רוקמה</text>
</g>
<g font-size="2" fill="#111">
<text x="3.3" y="219">םיפתושמ םיקלח םושיר</text>
<text x="3.3" y="221">רזוח שומישב וא</text>
<text x="7.1" y="224.2">תקתעה</text>
<text x="7.1" y="226.3">טוטרש</text>
<text x="5.6" y="250.2">טוטרש רפסמ</text>
<text x="5.6" y="252.3">םדוק רוקמ</text>
<text x="7" y="263.1">רפסמ</text>
<text x="7" y="265.3">רוקמ טוטרש</text>
<text x="305.4" y="274.2">Yuan</text>
<text x="305.4" y="276.3">Zhaopeng</text>
</g>
<g font-size="1.7" fill="#111">
<text x="7" y="238.6">טוטרשה</text>
<text x="7" y="236.8">קתעה תקידב</text>
</g>
</svg>
